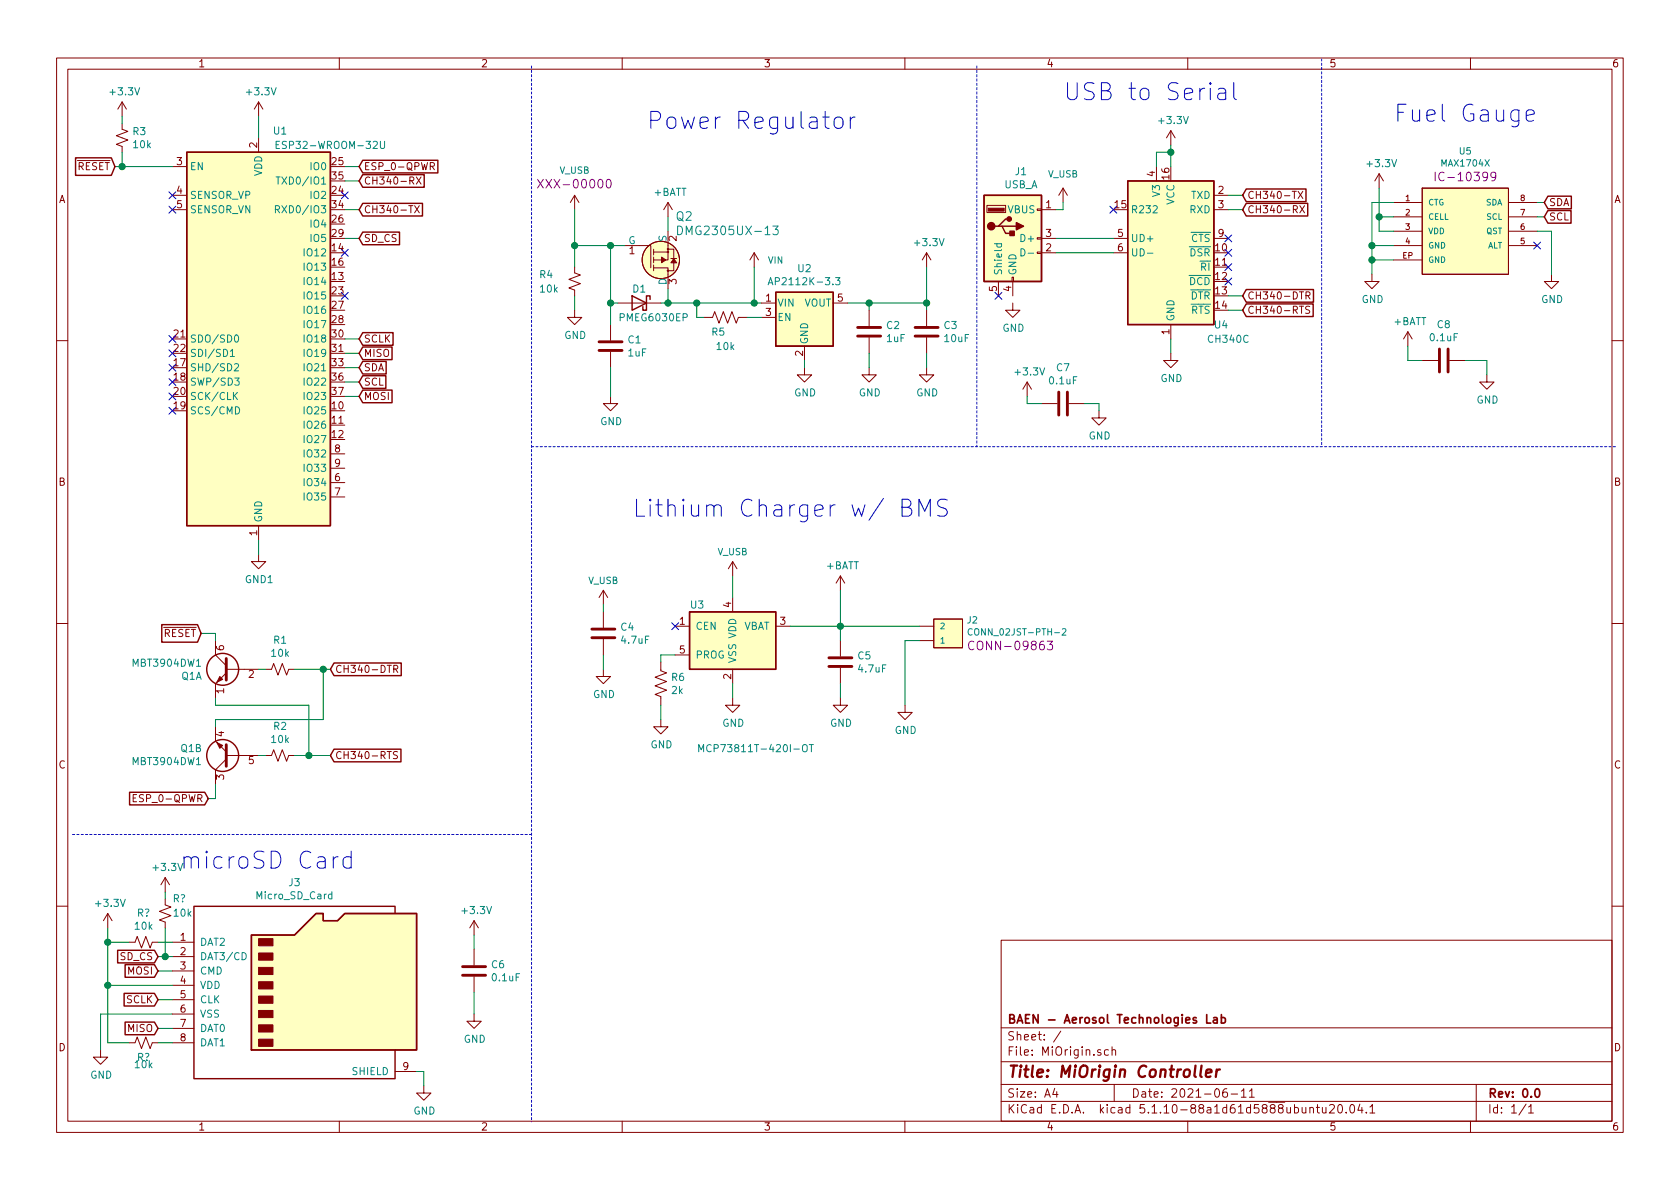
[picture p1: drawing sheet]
<svg xmlns="http://www.w3.org/2000/svg" width="297mm" height="210mm" viewBox="0 0 297 210" stroke-linecap="round" stroke-linejoin="round" font-family="sans-serif">
<g fill="none" stroke="#840000" stroke-width=".18">
<path d="M10 10.3h277v189.9h-277zM12 12.2h273v186.1h-273zM21.6 18l-.8 1.3M21.6 18v2.6M21.6 18l.8 1.3M45.7 18l-.7 1.3M45.7 18v2.6M45.7 18l.8 1.3M60 10.3v1.9M110 10.3v1.9M160 10.3v1.9M210 10.3v1.9"/>
<path d="M260 10.3v1.9M21.6 21.8v1.1l1 .3-2 .8 2 .8-2 .7 1 .4v1M30.5 34.5h2.5M30.5 37.1h2.5M30.5 29.5h2.5M45.7 24.4v2.5M73.3 36.4l.8 1.2M73.6 31.3l.8 1.3M74.1 36.4l-.8 1.2M74.4 31.3l-.8 1.3M76.1 29.4l.7-.1v-.4l-.7-.2v1.3M76.4 29.4l.4 .6"/>
<path d="M101.6 34.5v2.6M101.6 34.5l-.8 1.3M101.6 34.5l.8 1.3M118.1 35.8l-.8 1.3M118.1 35.8v2.5M118.1 35.8l.8 1.3M174.5 36.3h3.3v1.3h-3.3zM183.4 37h.7v.2h-.7zM184.1 37.1h2.6M188 33.3v2.5M188 33.3l-.8 1.2M188 33.3l.7 1.2"/>
<path d="M204.5 29.5v2.5M207 23.1l-.8 1.3M207 23.1v2.5M207 23.1l.8 1.3M214.6 34.5h2.6M214.6 37.1h2.6M229.5 33.8l.9 1.3M229.8 36.4l.9 1.2M230.4 33.8l-.9 1.3M230.7 36.4l-.9 1.2M243.8 30.7l-.7 1.3M243.8 30.7v2.6"/>
<path d="M243.8 30.7l.8 1.3M246.4 35.8h5.1M246.4 38.3h5.1M251.5 33.3h15.2v15.2h-15.2zM266.7 35.8h5.1M266.7 38.3h5.1M101.6 54.9v1.2h1.3l-1.3 1.3-1.3-1.3h1.3M101.6 47.2v1.1l1 .3-2 .8 2 .8-2 .7 1 .4v1M107.9 57.4v2.8M109.2 53.6h7.6M110.5 43.4h4.6v4M115.6 47.4h2.5v3.6"/>
<path d="M115.6 44.6h2.5M115.6 44.1v1M115.6 45.5v1M115.6 46.9v1M118 44.1h1.1v3.8h-1.1M118.1 40.9v5.1h-2.5M118.6 45.7h1M124.5 56.1h1.5l.4-1 .7 2 .8-2 .8 2 .7-2 .8 2 .4-1h1.5M133.3 44.7v2.5M133.3 44.7l-.7 1.3M133.3 44.7l.8 1.3M134.6 56.1h2.6"/>
<path d="M134.6 53.6h2.6M147.3 53.6h2.6M153.7 54.9v2.8M153.7 59.7v2.8M163.8 44.7l-.7 1.3M163.8 44.7v2.5M163.8 54.9v2.8M163.8 59.7v2.8M163.8 44.7l.8 1.3M176.5 49.8v2.5M178.9 49h.3v.8h-.3zM179.1 53.6v1.3h1.2l-1.2 1.2-1.3-1.2h1.3"/>
<path d="M179.1 49.8v2.5M183.4 44.6h.7v.2h-.7zM183.4 42h.7v.3h-.7zM184.1 42.2h2.6M184.1 44.7h2.6M196.8 42.2h2.6M196.8 44.7h2.6M207 57.4v2.5M214.6 42.2h2.6M230.9 52.3l.7-.1v-.5l-.2-.1h-.5v1.3M231.2 52.3l.4 .6M231.6 54.2l-.5-.1-.2 .2-.1 .2 .2 .2 .4 .2 .2 .3-.3 .2h-.5"/>
<path d="M242.6 48.5v1.3h1.2l-1.2 1.2-1.3-1.2h1.3M246.4 40.9h5.1M246.4 43.4h5.1M246.4 46h5.1M248.9 58.7l-.7 1.2M248.9 58.7v2.5M248.9 58.7l.8 1.2M266.7 40.9h5.1M266.7 43.4h5.1M274.3 48.5v1.3h1.3l-1.3 1.2-1.3-1.2h1.3M10 60.2h2M107.9 70.1v1.3h1.3l-1.3 1.2-1.2-1.2h1.2"/>
<path d="M107.9 62.2v2.8M142.2 65v1.3h1.3l-1.3 1.3-1.2-1.3h1.2M142.2 61.2v2.5M153.7 65v1.3h1.2l-1.2 1.3-1.3-1.3h1.3M163.8 65v1.3h1.3l-1.3 1.3-1.2-1.3h1.2M181.6 67.6l-.8 1.2M181.6 67.6v2.5M181.6 67.6l.8 1.2M184.1 71.4h2.8M189 71.4h2.8M194.3 72.6v1.3h1.3l-1.3 1.3-1.3-1.3h1.3M207 62.5v1.2h1.3l-1.3 1.3-1.3-1.3h1.3"/>
<path d="M251.5 63.7h2.8M256.3 63.7h2.8M262.9 66.3v1.3h1.3l-1.3 1.2-1.3-1.2h1.3M285 60.2h2M45.7 98v1.3h1.3l-1.3 1.3-1.3-1.3h1.3M45.7 93v2.5M58.4 85.3h2.6M58.4 87.9h2.6M58.4 80.3h2.6M58.4 82.8h2.6M129.5 99.3v2.5M129.5 99.3l-.7 1.3"/>
<path d="M129.5 99.3l.8 1.3M10 110.3h2M38.1 113.3v2.5l1.9 1.9M40 119l-1.9 1.9v2.5M40 118.4h5.7M47 118.4h1l.4-1.1 .7 2.1 .8-2.1 .8 2.1 .4-1h1M69.6 118.3l.7-.1v-.4l-.2-.2h-.5v1.3M69.9 118.3l.4 .6M106.7 118.4v1.2h1.2l-1.2 1.3-1.3-1.3h1.3M106.7 104.4v2.5M106.7 108.2v2.8M106.7 113v2.8"/>
<path d="M106.7 104.4l-.8 1.3M106.7 104.4l.7 1.3M116.8 117.1v1.5l1.1 .4-2.1 .8 2.1 .7-2.1 .8 2.1 .7-2.1 .8 1 .4v1.5M119.4 110.7h2.5M119.4 115.8h2.5M129.5 105.7v2.5M129.5 118.4v2.5M137.2 110.7h2.5M148.6 101.8v2.6M148.6 113.3v2.8M148.6 118.1v2.8M148.6 101.8l-.8 1.3"/>
<path d="M148.6 101.8l.8 1.3M162.6 110.7h2.5M162.6 113.3h2.5M165.1 109.5h5.1v5h-5.1zM285 110.3h2M38.1 128.5v2.6l1.9 1.9M40 134.2l-1.9 1.9v2.6M40 133.6h5.7M47 133.6h1l.4-1 .7 2 .8-2 .8 2 .4-1h1M70.3 133l-.5-.1-.2 .1-.1 .2 .2 .2 .5 .2 .1 .3-.3 .3-.5-.1M116.8 127.2v1.3h1.3l-1.3 1.3-1.2-1.3h1.2M129.5 123.4v1.3h1.3l-1.3 1.3-1.2-1.3h1.2"/>
<path d="M148.6 123.4v1.3h1.3l-1.3 1.3-1.3-1.3h1.3M160 124.7v1.3h1.3l-1.3 1.2-1.3-1.2h1.3M23.5 141.1h.5M24.2 140.5h-.7v1.3h.7M29.2 159v1l1 .4-2 .8 2 .7-2 .8 1 .4v1M29.2 155.2v2.5M29.2 155.2l-.8 1.3M29.2 155.2l.8 1.3M10 160.2h2M19 161.5l-.7 1.3M19 161.5v2.6M19 161.5l.8 1.3"/>
<path d="M22.9 166.6h1l.4-1 .7 2 .8-2 .7 2 .4-1h1M30.5 166.6h3.8M30.5 169.2h3.8M30.5 171.7h3.8M30.5 174.2h3.8M30.5 176.8h3.8M30.5 179.3h3.8M83.8 179.3v1.3h1.3l-1.3 1.3-1.3-1.3h1.3M83.8 162.8l-.7 1.3M83.8 162.8v2.5M83.8 167.9v2.8M83.8 172.7v2.8"/>
<path d="M83.8 162.8l.8 1.3M177 166.3h108v32h-108zM285 160.2h2M17.8 185.7v1.2h1.2l-1.2 1.3-1.3-1.3h1.3M22.9 184.4h1l.4-1 .7 2 .8-2 .7 2 .4-1h1M30.5 184.4h3.8M30.5 181.9h3.8M60 198.3v1.9M69.8 189.5h3.9M74.9 192v1.3h1.3l-1.3 1.3-1.2-1.3h1.2M110 198.3v1.9M160 198.3v1.9"/>
<path d="M177 194.8h108M177 191.8h108M177 187.8h108M177 181.8h108M186.5 192.5l-.4 1h1M186.8 193v1M187.6 182.3l-1.3 2M196 185.7l-.4-.1-.3 .3v.6l.3 .1 .4-.1M196.6 185.7l.2-.1 .4 .1 .1 .9M196.6 185.1v1.5M197 191.8v3M210 198.3v1.9"/>
<path d="M216.9 192.5a.62 .62 0 0 0-.7 .7l.1 .7 .2 .1 .5-.1v-.5l-.1-.2-.4-.1-.3 .3M217.7 193.5h1.1M219.5 193l.4-.5v1.5M219.5 194h.8M220.9 193l.4-.5v1.5M220.9 194h.9M231.6 196l.2-.2 .4 .1v.9M231.6 195.8v1M232.7 195.8h.6M232.9 195.3v1.3l.4 .2M233.8 195.8l.1 .9 .3 .1 .2-.1M234.4 195.8v1"/>
<path d="M235.1 195.5l.2-.2h.4l.2 .5-.9 1h.9M236.7 195.4l.3-.1a.94 .94 0 0 1 0 1.5h-.1a1 1 0 0 1-.2-1.4zM238 196.7v.1M238.8 195.5l.3-.2a.94 .94 0 0 1 0 1.5 .82 .82 0 0 1-.3-1.3zM240.4 195.2l-.3 1.1h.9M240.8 195.8v1M241.6 196.7v.1M242.2 195.8l.4-.5v1.5M242.2 196.8h.9M260 198.3v1.9M261 191.8v6.5M269.8 195.2l-1.2 2"/>
<path d="M270.3 195.8l.4-.5v1.5M270.3 196.8h.8"/>
<circle cx="116.8" cy="46" r="3.3"/>
<circle cx="118.1" cy="44.6" r=".13"/>
<circle cx="118.1" cy="44.1" r=".13"/>
<circle cx="118.1" cy="47.9" r=".13"/>
</g>
<path d="M213.4 179.4v1.5h.7M216 179.4v1.5M214.6 180h.6v.9M215.2 180.3l-.5 .1-.2 .2 .2 .3 .5-.1M216 180l.4-.1 .3 .3-.1 .6-.2 .1-.4-.1M271.5 192.7l.2-.2a.81 .81 0 0 1 .6 .6 .81 .81 0 0 1-.3 .8l-.1 .1a.79 .79 0 0 1-.4-1.3z" fill="none" stroke="#840000" stroke-width=".3"/>
<path d="M212.4 188.4l-.2 1.8 .3 .2M213.2 189.8l1-.2-.1-.4h-.7l-.2 1 .2 .2 .6-.1M215.1 189.1l-.1 1.3M215.7 189.1a.54 .54 0 0 0-.6 .4" fill="none" stroke="#840000" stroke-width=".41"/>
<g fill="none" stroke="#840000" stroke-width=".51">
<path d="M151.6 59.4h4.1M151.6 57.9h4.1M161.8 59.4h4.1M161.8 57.9h4.1M105.9 62h4.1M105.9 60.4h4.1M187.2 69.3v4.1M188.7 69.3v4.1M254.5 61.7v4.1M256 61.7v4.1M40 116.5v3.8M104.6 112.8h4.1"/>
<path d="M104.6 111.2h4.1M146.6 117.9h4M146.6 116.3h4M40 131.7v3.8M81.8 172.5h4.1M81.8 170.9h4.1"/>
</g>
<g fill="#ffffc2" stroke="#ffffc2" stroke-width=".18">
<path d="M121.9 108.2h15.3v10.2h-15.3z"/>
<path d="M165.1 109.5h5.1v5h-5.1z"/>
<path d="M199.4 32h15.2v25.4h-15.2z"/>
<path d="M174 34.5h10.1v15.3h-10.1z"/>
<path d="M251.5 33.3h15.2v15.2h-15.2z"/>
<path d="M33 26.9h25.4v66.1h-25.4z"/>
<path d="M44.4 165.3h7.7l3.8-3.8h1.2v1.3h2.6l1.3-1.3h12.7v24.2h-29.3z"/>
<path d="M137.2 51.7h10.1v9.5h-10.1z"/>
<circle cx="116.8" cy="46" r="3.3"/>
</g>
<g fill="none" stroke="#840000" stroke-width=".25">
<path d="M13.4 27.9h6.3l.6 1.6-.6 1.5h-6.3zM33 26.9h25.4v66.1h-25.4zM64.1 36h10.6v2.2h-10.6l-.6-1.1zM64.1 28.3h13.3v2.3h-13.3l-.6-1.1zM64.1 30.9h10.9v2.2h-10.9l-.6-1.1zM174 34.5h10.1v15.3h-10.1zM176.5 40h.7l.6 1.3h1.3M177.2 40h2.5M178.4 38.7h-.6l-1.3 1.3h-.6M199.4 32h15.2v25.4h-15.2zM220.3 33.4h10.6v2.3h-10.6l-.6-1.2zM220.3 36h10.9v2.2h-10.9l-.6-1.1z"/>
<path d="M273.7 37.2h4.1v2.3h-4.1l-.7-1.2zM273.7 34.7h4.1v2.2h-4.1l-.7-1.1zM64.1 41h6.5v2.3h-6.5l-.6-1.1zM64.1 58.8h5.4v2.3h-5.4l-.6-1.2zM111.8 52.3l2.5 1.3-2.5 1.3zM114.9 53v-.7h-.6v2.6h-.6v-.7M137.2 51.7h10.1v9.5h-10.1zM220.3 53.7h11.9v2.3h-11.9l-.6-1.1zM220.3 51.2h11.9v2.2h-11.9l-.6-1.1zM64.1 66.4h4.1v2.3h-4.1l-.6-1.1zM64.1 69h5.2v2.2h-5.2l-.6-1.1zM64.1 61.4h5.2v2.2h-5.2l-.6-1.1z"/>
<path d="M64.1 63.9h4.2v2.2h-4.2l-.6-1.1zM28.6 110.5h6.3l.7 1.5-.7 1.6h-6.3zM59.1 117.2h11.8v2.3h-11.8l-.7-1.1zM121.9 108.2h15.3v10.2h-15.3zM59.1 132.5h11.8v2.2h-11.8l-.7-1.1zM22.9 140.1h13.3l.6 1.1-.6 1.1h-13.3zM20.8 168h6.5l.6 1.2-.6 1.1h-6.5zM21.9 175.7h5.4l.6 1.1-.6 1.1h-5.4zM22.1 170.6h5.2l.6 1.1-.6 1.1h-5.2zM44.4 165.3h7.7l3.8-3.8h1.2v1.3h2.6l1.3-1.3h12.7v24.2h-29.3zM69.8 161.5v-1.2h-35.5v30.4h35.5v-5M22.1 180.7h5.2l.6 1.2-.6 1.1h-5.2z"/>
<circle cx="39.4" cy="118.4" r="2.82"/>
<circle cx="39.4" cy="133.6" r="2.82"/>
</g>
<g fill="none" stroke="#008484" stroke-width=".18">
<path d="M48.7 37h.6l.1-.2v-.3l-.2-.1h-.5v1.2M48.8 31.3h.7M48.8 25.6h.5M49 37l.4 .6M49.2 31.3v1.3M49.4 25h-.6v1.3h.6M67.3 25v1l.2 .3 .4-.1 .1-.2v-1M119.8 40a.77 .77 0 0 1 .9 .7 .77 .77 0 0 1-.9 .8zM136.7 40h.9l-.5 .6 .4 .1v.6l-.2 .2h-.4l-.2-.2M41.6 59.4l.2-.2a.67 .67 0 0 1 .4 .7 .67 .67 0 0 1-.4 .6l-.3-.2v-.3zM135.8 50.4l.4-1.3 .5 1.3M135.9 50h.7"/>
<path d="M147.7 49.1h.8l-.4 .5 .4 .1v.5l-.2 .2-.6-.2M175.8 43.1h1.3M176.3 43.1v.4l.2 .2 .5-.1v-.5M180.5 44a.64 .64 0 0 1 .7 .6 .64 .64 0 0 1-.7 .7zM181.8 44.8h1M202.9 44.8h.9M40.7 62.1l.4-.3v1.2M40.7 63h.8M41.5 64.4l.4-.1 .3 .4-.8 .9h.8M41.5 69.9l.5 .8M41.5 66.8h.8l-.4 .5 .3 .2v.6h-.5l-.2-.1M41.6 71.9a.64 .64 0 0 1 .8 .7 .64 .64 0 0 1-.8 .6z"/>
<path d="M42 69.4l-.7 .7M171.9 111.3a.54 .54 0 0 0-.8 .4 .54 .54 0 0 0 .6 .6l.2-.1M187.8 111.3l.5-.1 .2 .3-.7 .8h.7M123.5 132.9v-1.2l.5 .9 .4-.9v1.2M141.9 131.8a.45 .45 0 0 1 .8 0 .88 .88 0 0 1-.3 1.1h-.3a1.07 1.07 0 0 1-.2-1.1zM143.1 131.7h.7M143.5 131.7v1.2M58.7 158.2l-.4-.1-.2 .2 .1 .6h.5M58.7 157.7v1.2M42.8 168.4a.64 .64 0 0 1 .7 .7 .64 .64 0 0 1-.7 .6z"/>
</g>
<path d="M95 31.7l1.1 1.5M96.1 31.7l-1.1 1.5M107.3 31.8l.2-.1a.82 .82 0 0 1 .6 .7 .82 .82 0 0 1-.3 .8h-.3l-.3-.3v-.6zM253.7 30.4v1.6M264.5 31.1l-.1 .1a.48 .48 0 0 1-.7 0v-.6l.2-.2 .5 .2a1.36 1.36 0 0 1-.2 1.3l-.4 .1M172.2 113.5a.62 .62 0 0 0-.8 0 .62 .62 0 0 0-.2 .7 .56 .56 0 0 0 .3 .6 .56 .56 0 0 0 .7 0M185.2 113.4h.9l-.5 .6 .5 .1v.7l-.3 .1h-.4l-.2-.1" fill="none" stroke="#840084" stroke-width=".18"/>
<g fill="#840000" stroke="#840000" stroke-width=".25">
<path d="M178.6 40.9h.7v.8h-.7z"/>
<path d="M179.7 39.4l1.3 .6-1.3 .6z"/>
<circle cx="175.3" cy="40" r=".63"/>
<circle cx="178.4" cy="38.7" r=".38"/>
</g>
<g fill="#840000" stroke="#840000" stroke-width=".18">
<path d="M174.8 36.8h2.7v.5h-2.7z"/>
<path d="M38.9 119.6l.5 .5-1 .5z"/>
<path d="M38.4 131.3l1 .5-.5 .5z"/>
<path d="M45.7 183.8h2.6v1.2h-2.6z"/>
<path d="M45.7 181.2h2.6v1.3h-2.6z"/>
<path d="M45.7 178.7h2.6v1.3h-2.6z"/>
<path d="M45.7 176.1h2.6v1.3h-2.6z"/>
<path d="M45.7 173.6h2.6v1.3h-2.6z"/>
<path d="M45.7 171.1h2.6v1.2h-2.6z"/>
<path d="M45.7 168.5h2.6v1.3h-2.6z"/>
<path d="M45.7 166h2.6v1.3h-2.6z"/>
<path d="M117 45.5l.7 .5-.7 .5z"/>
<path d="M119.1 45.7l.5 .8h-1z"/>
</g>
<path d="M94 11.7v186.7M172.7 11.7v67.3M233.7 10.4v68.6M94 79h191.7M94 147.6h-81.3" fill="none" stroke="#0000c2" stroke-width=".18" stroke-dasharray=".4 .4"/>
<g fill="none" stroke="#008400" stroke-width=".18">
<path d="M20.3 29.5h10.2M21.6 20.6v1.2M21.6 26.9v2.6M45.7 20.6v3.8M61 37.1h2.5M61 32h2.5M61 29.5h2.5M101.6 37.1v10.1M118.1 38.3v2.6M188 35.8v1.3h-1.3M207 26.9h-2.5v2.6M207 25.6v3.9"/>
<path d="M217.2 37.1h2.5M217.2 34.5h2.5M243.8 33.3v7.6h2.6M243.8 38.3h2.6M246.4 35.8h-3.8v12.7M271.8 38.3h1.2M271.8 35.8h1.2M61 42.2h2.5M61 59.9h2.5M101.6 43.4h8.9M101.6 52.3v2.6M107.9 43.4v14"/>
<path d="M107.9 53.6h1.3M116.8 53.6h17.8M118.1 51v2.6M123.2 53.6v2.5h1.3M132.1 56.1h2.5M133.3 47.2v6.4M149.9 53.6h13.9M153.7 53.6v1.3M163.8 47.2v7.7M186.7 42.2h10.1M186.7 44.7h10.1M207 59.9v2.6"/>
<path d="M217.2 52.3h2.5M217.2 54.9h2.5M242.6 43.4h3.8M242.6 46h3.8M271.8 40.9h2.5v7.6M61 70.1h2.5M61 67.6h2.5M61 62.5h2.5M61 65h2.5M107.9 65v5.1M142.2 63.7v1.3M153.7 62.5v2.5"/>
<path d="M163.8 62.5v2.5M181.6 70.1v1.3h2.5M191.8 71.4h2.5v1.2M248.9 61.2v2.5h2.6M259.1 63.7h3.8v2.6M45.7 95.5v2.5M35.6 112h2.5v1.3M45.7 118.4h1.3M52.1 118.4h6.3M57.1 118.4v8.8h-19v1.3M106.7 106.9v1.3M106.7 115.8v2.6"/>
<path d="M119.4 115.8h-2.6v1.3M129.5 101.8v3.9M139.7 110.7h22.9M148.6 104.4v8.9M162.6 113.3h-2.6v11.4M38.1 123.4v1.3h16.5v8.9M38.1 138.7v2.5h-1.3M45.7 133.6h1.3M52.1 133.6h6.3M116.8 124.7v2.5M129.5 120.9v2.5M148.6 120.9v2.5"/>
<path d="M29.2 157.7v1.3M19 164.1v20.3h3.9M19 166.6h3.9M19 174.2h11.5M27.9 166.6h2.6M27.9 169.2h2.6M27.9 171.7h2.6M27.9 176.8h2.6M29.2 164.1v5.1M30.5 179.3h-12.7v6.4M83.8 165.3v2.6M83.8 175.5v3.8"/>
<path d="M27.9 184.4h2.6M27.9 181.9h2.6M73.7 189.5h1.2v2.5"/>
</g>
<g fill="none" stroke="#0000c2" stroke-width=".18">
<path d="M215.4 15.8l.3-.2h.6l.3 .2 .1 .2v1.6M216.7 16.3l-.3 .2h-.7a.59 .59 0 0 0-.4 .6 .59 .59 0 0 0 .4 .5h.7l.3-.1M218.1 14.6v2.6l.2 .3 .3 .1M147.6 21a.81 .81 0 0 1 .8-.3 .81 .81 0 0 1 .6 .6v.8a.81 .81 0 0 1-.7 .6 .81 .81 0 0 1-.8-.6v-.8zM150.3 20.7v2M151.2 20.7a.77 .77 0 0 0-.9 .6M269.8 20.4l1.5-.3-.2-.5-.3-.2h-.5l-.3 .2-.2 .3v1.1l.2 .3 .3 .1h.5l.3-.1M159.5 89.7h1a.73 .73 0 0 0 .6-.7 .73 .73 0 0 0-.6-.7h-1v3h1.1a.8 .8 0 0 0 .6-.9 .8 .8 0 0 0-.7-.7M162.5 91.3v-3l1 2.1 1-2.1v3M167.5 88.4l-.4-.1h-.8a.73 .73 0 0 0-.5 .7 .73 .73 0 0 0 .5 .7 1.07 1.07 0 0 1 1.2 .7 .77 .77 0 0 1-.6 .9h-.7l-.4-.2M59.8 151.5a.77 .77 0 0 0-.9 .6M62.1 151.7l-.3-.2h-.6l-.4 .3-.1 .3v.8l.1 .3 .4 .3h.6l.3-.1"/>
<path d="M62.1 150.5v3"/>
</g>
<g fill="#008400" stroke="#008400" stroke-width=".25">
<circle cx="54.6" cy="133.6" r=".51"/>
<circle cx="19" cy="174.2" r=".51"/>
<circle cx="29.2" cy="169.2" r=".51"/>
<circle cx="57.2" cy="118.4" r=".51"/>
<circle cx="19" cy="166.6" r=".51"/>
<circle cx="207" cy="26.9" r=".51"/>
<circle cx="148.6" cy="110.7" r=".51"/>
<circle cx="101.6" cy="43.4" r=".51"/>
<circle cx="153.7" cy="53.6" r=".51"/>
<circle cx="242.6" cy="43.4" r=".51"/>
<circle cx="163.8" cy="53.6" r=".51"/>
<circle cx="133.4" cy="53.6" r=".51"/>
<circle cx="243.8" cy="38.3" r=".51"/>
<circle cx="123.2" cy="53.6" r=".51"/>
<circle cx="108" cy="53.6" r=".51"/>
<circle cx="108" cy="43.4" r=".51"/>
<circle cx="118.1" cy="53.6" r=".51"/>
<circle cx="21.6" cy="29.5" r=".51"/>
<circle cx="242.6" cy="46" r=".51"/>
</g>
<g fill="none" stroke="#000084" stroke-width=".18">
<path d="M29.9 33.9l1.2 1.2M29.9 36.5l1.2 1.2M31.1 33.9l-1.2 1.2M31.1 36.5l-1.2 1.2M60.4 33.9l1.2 1.2M61.6 33.9l-1.2 1.2M196.2 36.5l1.3 1.2M197.5 36.5l-1.3 1.2M29.9 59.3l1.2 1.2M31.1 59.3l-1.2 1.2M60.4 44.1l1.2 1.2M60.4 51.7l1.2 1.2"/>
<path d="M61.6 44.1l-1.2 1.2M61.6 51.7l-1.2 1.2M175.9 51.7l1.2 1.2M177.1 51.7l-1.2 1.2M216.6 44.1l1.2 1.2M216.6 46.6l1.2 1.2M216.6 41.5l1.2 1.3M216.6 49.2l1.2 1.2M217.8 44.1l-1.2 1.2M217.8 46.6l-1.2 1.2M217.8 41.5l-1.2 1.3M217.8 49.2l-1.2 1.2"/>
<path d="M271.2 42.8l1.2 1.2M272.4 42.8l-1.2 1.2M29.9 61.9l1.2 1.2M29.9 64.4l1.2 1.2M29.9 66.9l1.2 1.3M29.9 69.5l1.2 1.2M29.9 72l1.2 1.2M31.1 61.9l-1.2 1.2M31.1 64.4l-1.2 1.2M31.1 66.9l-1.2 1.3M31.1 69.5l-1.2 1.2M31.1 72l-1.2 1.2"/>
<path d="M118.8 110.1l1.2 1.2M120 110.1l-1.2 1.2"/>
</g>
<g font-size="4.2" fill="#0000c2">
<text x="188" y="17.8">USB to Serial</text>
<text x="114.3" y="22.9">Power Regulator</text>
<text x="246.4" y="21.6">Fuel Gauge</text>
<text x="111.8" y="91.4">Lithium Charger w/ BMS</text>
<text x="31.7" y="153.7">microSD Card</text>
</g>
<text font-size="2.8" fill="#840000" x="178" y="190.5">Title: MiOrigin Controller</text>
<g font-size="2.1" fill="#840084">
<text x="96.2" y="33.3">XXX-00000</text>
<text x="254.7" y="32">IC-10399</text>
<text x="172.3" y="115">CONN-09863</text>
</g>
<g font-size="2.1" fill="#008484">
<text x="119.6" y="39">Q2</text>
<text x="120.8" y="41.6">DMG2305UX-13</text>
</g>
<g font-size="2.1" fill="#840000">
<text x="178" y="184">Sheet: /</text>
<text x="178" y="181">BAEN - Aerosol Technologies Lab</text>
<text x="178" y="186.7">File: MiOrigin.sch</text>
<text x="178" y="196.9">KiCad E.D.A. kicad 5.1.10-88a1d61d5888ubuntu20.04.1</text>
<text x="178" y="194.1">Size: A4</text>
<text x="200" y="194.1">Date: 2021-06-11</text>
<text x="263" y="194.1">Rev: 0.0</text>
<text x="263" y="196.9">Id: 1/1</text>
</g>
<g font-size="1.8" fill="#840000">
<text x="35" y="11.9">1</text>
<text x="85" y="11.9">2</text>
<text x="135" y="11.9">3</text>
<text x="185" y="11.9">4</text>
<text x="235" y="11.9">5</text>
<text x="285" y="11.9">6</text>
<text x="31.3" y="29.2">3</text>
<text x="45.5" y="26.1" transform="rotate(-90 45.5 26.1)">2</text>
<text x="58.7" y="29.2">25</text>
<text x="10.4" y="35.9">A</text>
<text x="13.6" y="30.1">RESET</text>
<text x="31.3" y="34.3">4</text>
<text x="58.7" y="34.3">24</text>
<text x="58.7" y="31.7">35</text>
<text x="64.3" y="30.1">ESP_0-QPWR</text>
<text x="64.3" y="32.6">CH340-RX</text>
<text x="204.2" y="31.2" transform="rotate(-90 204.2 31.2)">4</text>
<text x="206.8" y="31.7" transform="rotate(-90 206.8 31.7)">16</text>
<text x="215.4" y="34.3">2</text>
<text x="220.5" y="35.2">CH340-TX</text>
<text x="285.4" y="35.9">A</text>
<text x="31.3" y="36.8">5</text>
<text x="58.7" y="39.4">26</text>
<text x="58.7" y="41.9">29</text>
<text x="58.7" y="36.8">34</text>
<text x="64.3" y="37.7">CH340-TX</text>
<text x="184.9" y="36.8">1</text>
<text x="184.9" y="41.9">3</text>
<text x="197.2" y="36.8">15</text>
<text x="197.6" y="41.9">5</text>
<text x="215.4" y="36.8">3</text>
<text x="215.4" y="41.9">9</text>
<text x="220.5" y="37.7">CH340-RX</text>
<text x="273.8" y="39">SCL</text>
<text x="273.8" y="36.4">SDA</text>
<text x="58.7" y="44.4">14</text>
<text x="58.7" y="47">16</text>
<text x="64.3" y="42.8">SD_CS</text>
<text x="111.3" y="45">1</text>
<text x="119.6" y="42.6" transform="rotate(-90 119.6 42.6)">2</text>
<text x="184.9" y="44.4">2</text>
<text x="197.6" y="44.4">6</text>
<text x="214.9" y="44.4">10</text>
<text x="214.9" y="47">11</text>
<text x="58.7" y="49.5">13</text>
<text x="58.7" y="52.1">23</text>
<text x="119.6" y="50.3" transform="rotate(-90 119.6 50.3)">3</text>
<text x="135.4" y="53.3">1</text>
<text x="148.1" y="53.3">5</text>
<text x="176.3" y="51.5" transform="rotate(-90 176.3 51.5)">5</text>
<text x="178.8" y="51.5" transform="rotate(-90 178.8 51.5)">4</text>
<text x="214.9" y="49.5">12</text>
<text x="214.9" y="52.1">13</text>
<text x="220.5" y="53">CH340-DTR</text>
<text x="30.8" y="59.7">21</text>
<text x="58.7" y="54.6">27</text>
<text x="58.7" y="57.1">28</text>
<text x="58.7" y="59.7">30</text>
<text x="135.4" y="55.9">3</text>
<text x="206.8" y="59.2" transform="rotate(-90 206.8 59.2)">1</text>
<text x="214.9" y="54.6">14</text>
<text x="220.5" y="55.5">CH340-RTS</text>
<text x="30.8" y="64.8">17</text>
<text x="30.8" y="62.2">22</text>
<text x="58.7" y="62.2">31</text>
<text x="58.7" y="64.8">33</text>
<text x="64.3" y="63.1">MISO</text>
<text x="64.3" y="60.6">SCLK</text>
<text x="64.3" y="65.7">SDA</text>
<text x="142" y="63" transform="rotate(-90 142 63)">2</text>
<text x="30.8" y="67.3">18</text>
<text x="30.8" y="69.8">20</text>
<text x="58.7" y="67.3">36</text>
<text x="58.7" y="69.8">37</text>
<text x="64.3" y="68.2">SCL</text>
<text x="64.3" y="70.7">MOSI</text>
<text x="30.8" y="72.4">19</text>
<text x="58.7" y="72.4">10</text>
<text x="58.7" y="74.9">11</text>
<text x="58.7" y="77.5">12</text>
<text x="59.2" y="80">8</text>
<text x="59.2" y="82.5">9</text>
<text x="10.4" y="85.9">B</text>
<text x="59.2" y="85.1">6</text>
<text x="59.2" y="87.6">7</text>
<text x="285.4" y="85.9">B</text>
<text x="45.5" y="94.7" transform="rotate(-90 45.5 94.7)">1</text>
<text x="129.3" y="107.4" transform="rotate(-90 129.3 107.4)">4</text>
<text x="28.9" y="112.6">RESET</text>
<text x="120.2" y="110.5">1</text>
<text x="137.9" y="110.5">3</text>
<text x="39.6" y="115" transform="rotate(-90 39.6 115)">6</text>
<text x="44" y="119.9">2</text>
<text x="59.2" y="119">CH340-DTR</text>
<text x="120.2" y="115.6">5</text>
<text x="39.6" y="122.7" transform="rotate(-90 39.6 122.7)">1</text>
<text x="129.3" y="120.1" transform="rotate(-90 129.3 120.1)">2</text>
<text x="39.6" y="130.3" transform="rotate(-90 39.6 130.3)">4</text>
<text x="10.4" y="135.9">C</text>
<text x="39.6" y="137.9" transform="rotate(-90 39.6 137.9)">3</text>
<text x="44" y="135.1">5</text>
<text x="59.2" y="134.2">CH340-RTS</text>
<text x="285.4" y="135.9">C</text>
<text x="24.4" y="141.9">ESP_0-QPWR</text>
<text x="31.9" y="166.4">1</text>
<text x="21.3" y="169.8">SD_CS</text>
<text x="22.6" y="172.3">MOSI</text>
<text x="31.9" y="168.9">2</text>
<text x="31.9" y="171.4">3</text>
<text x="31.9" y="174">4</text>
<text x="22.3" y="177.4">SCLK</text>
<text x="31.9" y="176.5">5</text>
<text x="31.9" y="179.1">6</text>
<text x="10.4" y="185.9">D</text>
<text x="22.6" y="182.5">MISO</text>
<text x="31.9" y="181.6">7</text>
<text x="31.9" y="184.1">8</text>
<text x="285.4" y="185.9">D</text>
<text x="71.3" y="189.2">9</text>
<text x="35" y="199.9">1</text>
<text x="85" y="199.9">2</text>
<text x="135" y="199.9">3</text>
<text x="185" y="199.9">4</text>
<text x="235" y="199.9">5</text>
<text x="285" y="199.9">6</text>
</g>
<g font-size="1.8" fill="#008484">
<text x="19.6" y="16.9">+3.3V</text>
<text x="43.8" y="16.9">+3.3V</text>
<text x="23.5" y="23.9">R3</text>
<text x="48.4" y="23.8">U1</text>
<text x="205.1" y="21.9">+3.3V</text>
<text x="23.6" y="26.2">10k</text>
<text x="49.9" y="26.3">ESP32-WROOM-32U</text>
<text x="241.9" y="29.6">+3.3V</text>
<text x="33.5" y="30.1">EN</text>
<text x="33.5" y="35.2">SENSOR_VP</text>
<text x="46.4" y="31.2" transform="rotate(-90 46.4 31.2)">VDD</text>
<text x="50" y="32.6">TXD0/IO1</text>
<text x="55.1" y="35.2">IO2</text>
<text x="55.1" y="30.1">IO0</text>
<text x="115.6" y="34.6">+BATT</text>
<text x="177.5" y="33.3">USB_A</text>
<text x="179.6" y="31">J1</text>
<text x="205.1" y="34.7" transform="rotate(-90 205.1 34.7)">V3</text>
<text x="210.6" y="35.2">TXD</text>
<text x="33.5" y="37.7">SENSOR_VN</text>
<text x="49.9" y="37.7">RXD0/IO3</text>
<text x="55.1" y="40.3">IO4</text>
<text x="178.2" y="37.7">VBUS</text>
<text x="199.9" y="37.7">R232</text>
<text x="207.6" y="36.2" transform="rotate(-90 207.6 36.2)">VCC</text>
<text x="210.4" y="37.7">RXD</text>
<text x="54.1" y="45.3">IO12</text>
<text x="54.1" y="47.9">IO13</text>
<text x="55.1" y="42.8">IO5</text>
<text x="111.1" y="43.2">G</text>
<text x="117.9" y="42.7" transform="rotate(-90 117.9 42.7)">S</text>
<text x="161.9" y="43.5">+3.3V</text>
<text x="180.8" y="42.8">D+</text>
<text x="199.9" y="42.8">UD+</text>
<text x="199.9" y="45.3">UD-</text>
<text x="210.4" y="45.3">DSR</text>
<text x="210.6" y="42.8">CTS</text>
<text x="212.3" y="47.9">RI</text>
<text x="54.1" y="50.4">IO14</text>
<text x="54.1" y="53">IO15</text>
<text x="95.5" y="49.2">R4</text>
<text x="95.6" y="51.7">10k</text>
<text x="111.9" y="51.7">D1</text>
<text x="117.9" y="50.4" transform="rotate(-90 117.9 50.4)">D</text>
<text x="136.9" y="50.4">AP2112K-3.3</text>
<text x="141.1" y="48.1">U2</text>
<text x="177.2" y="48.8" transform="rotate(-90 177.2 48.8)">Shield</text>
<text x="179.7" y="48.8" transform="rotate(-90 179.7 48.8)">GND</text>
<text x="210.3" y="50.4">DCD</text>
<text x="210.5" y="53">DTR</text>
<text x="240.7" y="53.6">GND</text>
<text x="272.5" y="53.6">GND</text>
<text x="54.1" y="55.5">IO16</text>
<text x="54.1" y="58">IO17</text>
<text x="99.8" y="59.9">GND</text>
<text x="109.8" y="56.8">PMEG6030EP</text>
<text x="125.9" y="59.4">R5</text>
<text x="137.4" y="54.2">VIN</text>
<text x="137.4" y="56.8">EN</text>
<text x="142.2" y="54.2">VOUT</text>
<text x="156.8" y="58.2">C2</text>
<text x="167" y="58.2">C3</text>
<text x="177.2" y="58.7">GND</text>
<text x="207.6" y="56.9" transform="rotate(-90 207.6 56.9)">GND</text>
<text x="210.6" y="55.5">RTS</text>
<text x="214.8" y="58.1">U4</text>
<text x="246.4" y="57.5">+BATT</text>
<text x="254.2" y="58">C8</text>
<text x="33.5" y="65.7">SHD/SD2</text>
<text x="33.5" y="60.6">SDO/SD0</text>
<text x="33.5" y="63.1">SDI/SD1</text>
<text x="54.1" y="60.6">IO18</text>
<text x="54.1" y="63.1">IO19</text>
<text x="54.1" y="65.7">IO21</text>
<text x="111.1" y="60.7">C1</text>
<text x="111.1" y="63">1uF</text>
<text x="126.8" y="61.9">10k</text>
<text x="142.9" y="61" transform="rotate(-90 142.9 61)">GND</text>
<text x="156.8" y="60.5">1uF</text>
<text x="167.1" y="60.5">10uF</text>
<text x="186.8" y="65.7">C7</text>
<text x="213.8" y="60.6">CH340C</text>
<text x="253" y="60.3">0.1uF</text>
<text x="33.5" y="68.2">SWP/SD3</text>
<text x="33.5" y="70.7">SCK/CLK</text>
<text x="54.1" y="68.2">IO22</text>
<text x="54.1" y="70.7">IO23</text>
<text x="140.4" y="70.1">GND</text>
<text x="151.8" y="70.1">GND</text>
<text x="162" y="70.1">GND</text>
<text x="179.7" y="66.4">+3.3V</text>
<text x="185.6" y="68">0.1uF</text>
<text x="205.2" y="67.6">GND</text>
<text x="261.1" y="71.4">GND</text>
<text x="33.5" y="73.3">SCS/CMD</text>
<text x="54.1" y="73.3">IO25</text>
<text x="54.1" y="75.8">IO26</text>
<text x="106.1" y="75.2">GND</text>
<text x="192.5" y="77.7">GND</text>
<text x="54.1" y="78.4">IO27</text>
<text x="54.1" y="80.9">IO32</text>
<text x="54.1" y="83.4">IO33</text>
<text x="54.1" y="86">IO34</text>
<text x="54.1" y="88.5">IO35</text>
<text x="46.4" y="92.5" transform="rotate(-90 46.4 92.5)">GND</text>
<text x="146.1" y="100.7">+BATT</text>
<text x="43.4" y="103.1">GND1</text>
<text x="122.1" y="107.6">U3</text>
<text x="48.4" y="113.8">R1</text>
<text x="109.8" y="111.5">C4</text>
<text x="110" y="113.8">4.7uF</text>
<text x="122.9" y="111.4">CEN</text>
<text x="131.3" y="111.4">VBAT</text>
<text x="23.6" y="117.9">MBT3904DW1</text>
<text x="48.1" y="116.1">10k</text>
<text x="122.9" y="116.5">PROG</text>
<text x="130.2" y="117.3" transform="rotate(-90 130.2 117.3)">VSS VDD</text>
<text x="151.7" y="116.6">C5</text>
<text x="151.9" y="118.9">4.7uF</text>
<text x="32.1" y="120.2">Q1A</text>
<text x="104.9" y="123.4">GND</text>
<text x="118.8" y="120.4">R6</text>
<text x="118.8" y="122.7">2k</text>
<text x="48.1" y="131.4">10k</text>
<text x="48.4" y="129.1">R2</text>
<text x="127.7" y="128.5">GND</text>
<text x="146.8" y="128.5">GND</text>
<text x="158.2" y="129.8">GND</text>
<text x="23.6" y="135.3">MBT3904DW1</text>
<text x="32" y="133">Q1B</text>
<text x="115" y="132.3">GND</text>
<text x="125.1" y="133">MCP73811T-420I-OT</text>
<text x="27.3" y="154">+3.3V</text>
<text x="17.1" y="160.4">+3.3V</text>
<text x="30.6" y="159.6">R?</text>
<text x="45.5" y="159">Micro_SD_Card</text>
<text x="51.1" y="156.7">J3</text>
<text x="81.9" y="161.6">+3.3V</text>
<text x="23.9" y="164.4">10k</text>
<text x="24.2" y="162.1">R?</text>
<text x="30.8" y="162.1">10k</text>
<text x="35.3" y="167.3">DAT2</text>
<text x="35.3" y="169.8">DAT3/CD</text>
<text x="35.3" y="172.3">CMD</text>
<text x="86.9" y="171.2">C6</text>
<text x="87.1" y="173.5">0.1uF</text>
<text x="35.3" y="174.9">VDD</text>
<text x="35.3" y="177.4">CLK</text>
<text x="35.3" y="180">VSS</text>
<text x="35.3" y="182.5">DAT0</text>
<text x="35.3" y="185">DAT1</text>
<text x="82" y="184.4">GND</text>
<text x="16" y="190.7">GND</text>
<text x="23.9" y="188.9">10k</text>
<text x="24.2" y="187.6">R?</text>
<text x="62.4" y="190.1">SHIELD</text>
<text x="73.1" y="197.1">GND</text>
</g>
<g font-size="1.6" fill="#008484">
<text x="255" y="29.4">MAX1704X</text>
<text x="258.1" y="27.3">U5</text>
<text x="99" y="30.7">V_USB</text>
<text x="185.3" y="31.4">V_USB</text>
<text x="135.8" y="46.6">VIN</text>
<text x="126.9" y="98.2">V_USB</text>
<text x="104" y="103.2">V_USB</text>
<text x="171" y="110.2">J2</text>
<text x="172.1" y="112.4">CONN_02JST-PTH-2</text>
</g>
<g font-size="1.4" fill="#840000">
<text x="248.5" y="35.6">1</text>
<text x="268.9" y="35.6">8</text>
<text x="248.5" y="38.1">2</text>
<text x="248.5" y="40.6">3</text>
<text x="268.9" y="40.6">6</text>
<text x="268.9" y="38.1">7</text>
<text x="248" y="45.7">EP</text>
<text x="248.5" y="43.2">4</text>
<text x="268.9" y="43.2">5</text>
</g>
<g font-size="1.4" fill="#008484">
<text x="252.5" y="36.3">CTG</text>
<text x="252.5" y="38.9">CELL</text>
<text x="252.5" y="41.4">VDD</text>
<text x="262.7" y="36.3">SDA</text>
<text x="262.8" y="41.4">QST</text>
<text x="262.9" y="38.9">SCL</text>
<text x="252.5" y="43.9">GND</text>
<text x="252.5" y="46.5">GND</text>
<text x="262.9" y="43.9">ALT</text>
<text x="166.1" y="113.8">1</text>
<text x="166.1" y="111.2">2</text>
</g>
</svg>
